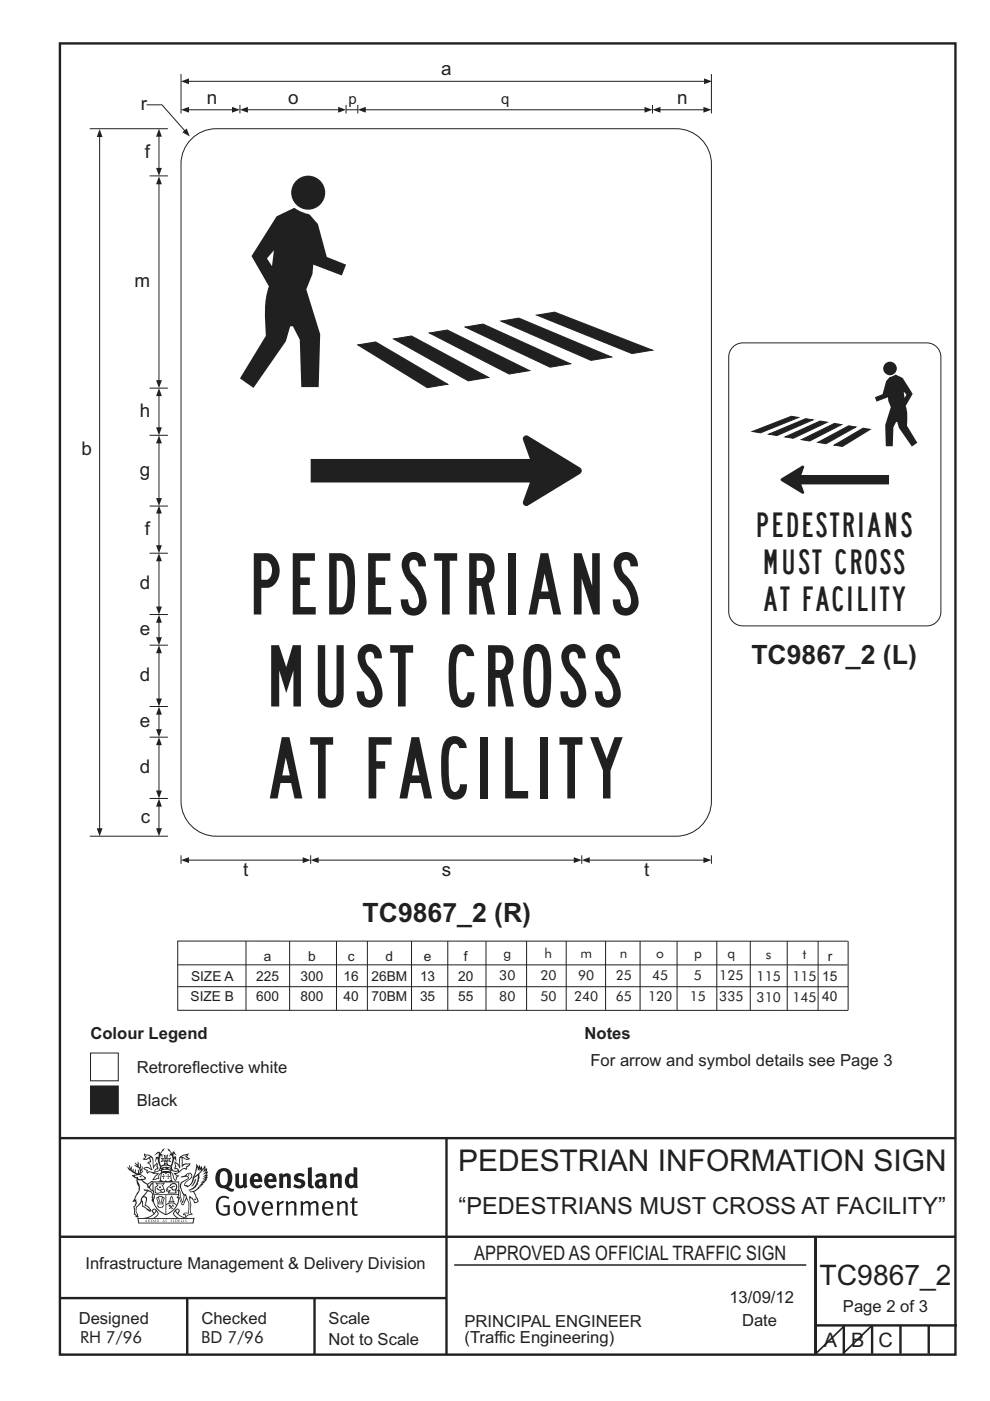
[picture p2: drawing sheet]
<svg xmlns="http://www.w3.org/2000/svg" width="210mm" height="297mm" viewBox="0 0 210 297" stroke-linecap="round" stroke-linejoin="round" font-family="sans-serif">
<g fill="none" stroke="#231f20" stroke-width=".51">
<path d="M12.7 9.2h190v278h-190zM12.7 241.3h189.9M94.7 241.4v45.8M12.7 262.2h190.1M12.7 275.2h82M39.7 275.2v12M66.7 275.2v12M173 262.2v24.8M173 281h30M179 281v6M185 281v6M191 281v6"/>
<path d="M197 281v6"/>
</g>
<path d="M96.4 268.2h74.6" fill="none" stroke="#231f20" stroke-width=".21"/>
<g fill="#231f20">
<path d="M47 248.5a2.55 2.55 0 0 0 0 2.7l.3 .1a.81 .81 0 0 0 1-.9v-.6a1.04 1.04 0 0 0-1.1-1.5zM46.3 248.1a1.82 1.82 0 0 1 2.1-.2 1.82 1.82 0 0 1 .9 1.9 2.29 2.29 0 0 1-.8 1.9l.7 .3h.5l-.2 .6a2.87 2.87 0 0 1-2-.7 2.12 2.12 0 0 1-1.7-3.1z" fill-rule="evenodd"/>
<path d="M49.9 248.9l.8-.2v2a.46 .46 0 0 0 .2 .6 .46 .46 0 0 0 .7-.2v-2.2l.7-.2v2.4l.2 .5-.6 .4-.2-.3a1.02 1.02 0 0 1-1.2 .2 1.02 1.02 0 0 1-.6-1.1z" fill-rule="evenodd"/>
<path d="M54 249.5l-.1 .5h.9a.49 .49 0 0 0-.2-.6 .49 .49 0 0 0-.6 .1zM53.4 249.2a1.34 1.34 0 0 1 1.6-.3 1.34 1.34 0 0 1 .6 1.5v.2h-1.7a.77 .77 0 0 0 .5 .8 .77 .77 0 0 0 .9-.3l.3 .4a1.59 1.59 0 0 1-2.1 .2 1.59 1.59 0 0 1-.4-2z" fill-rule="evenodd"/>
<path d="M57 249.5l-.1 .5h.9a.49 .49 0 0 0-.2-.6 .49 .49 0 0 0-.6 .1zM56.4 249.2a1.34 1.34 0 0 1 1.6-.3 1.34 1.34 0 0 1 .7 1.5v.2h-1.8a.77 .77 0 0 0 .5 .8 .77 .77 0 0 0 .9-.3l.3 .4a1.59 1.59 0 0 1-2 .2 1.59 1.59 0 0 1-.5-2z" fill-rule="evenodd"/>
<path d="M59.1 248.9l.8-.2 .1 .4a.95 .95 0 0 1 1-.3 .95 .95 0 0 1 .7 .8v2.3h-.8v-2.3a.46 .46 0 0 0-.8 .1v2.2h-.9z" fill-rule="evenodd"/>
<path d="M62.5 249.1a1.75 1.75 0 0 1 2.1-.1l-.2 .5-.6-.2a.43 .43 0 0 0-.6 .3l.4 .3a1.04 1.04 0 0 1 1.2 1.2 1.04 1.04 0 0 1-1.4 .9l-1.2-.4 .3-.6 1 .4 .4-.4a.88 .88 0 0 0-1-.5l-.4-.2-.1-.4z" fill-rule="evenodd"/>
<path d="M65.3 247.6l.8-.2 .1 3.8 .2 .2 .2 .5a.88 .88 0 0 1-1-.1 .88 .88 0 0 1-.3-1z" fill-rule="evenodd"/>
<path d="M67.8 250.6a.43 .43 0 0 0-.1 .7 .43 .43 0 0 0 .7-.1v-.7zM66.8 249.2a1.7 1.7 0 0 1 2.4 .1v1.8l.3 .4-.4 .5-.5-.3a1.03 1.03 0 0 1-1.7-.2 1.03 1.03 0 0 1 .8-1.5h.7v-.4a.8 .8 0 0 0-1.2 .1z" fill-rule="evenodd"/>
<path d="M69.9 248.9l.8-.2 .1 .4a.95 .95 0 0 1 1-.3 .95 .95 0 0 1 .7 .8v2.3h-.8v-2.3a.46 .46 0 0 0-.8 .1v2.2h-.8z" fill-rule="evenodd"/>
<path d="M74.3 249.5a1.48 1.48 0 0 0 0 1.7l.4 .1 .3-.2v-1.5l-.3-.2zM75 247.4l.8 .2 .1 4.3h-.7l-.1-.2a1.26 1.26 0 0 1-1.4 0 1.26 1.26 0 0 1-.6-1.3 1.29 1.29 0 0 1 .5-1.3 1.29 1.29 0 0 1 1.4-.2z" fill-rule="evenodd"/>
<path d="M46.4 253.9a1.72 1.72 0 0 1 2.2 0l-.2 .3a1.24 1.24 0 0 0-1.4-.1 1.24 1.24 0 0 0-.7 1.3 1.49 1.49 0 0 0 1.3 2l.7-.2v-1.3h-.9l-.1-.4h1.4v2a1.93 1.93 0 0 1-2.2-.1 1.93 1.93 0 0 1-.7-2.2l.2-.7z" fill-rule="evenodd"/>
<path d="M50.3 255.2a1.65 1.65 0 0 0 .3 2.2 .99 .99 0 0 0 1-1.5 .78 .78 0 0 0-.4-.8 .78 .78 0 0 0-.9 .1zM50 254.9a1.33 1.33 0 0 1 1.6-.1 1.33 1.33 0 0 1 .5 1.5 1.31 1.31 0 0 1-1.3 1.5 1.31 1.31 0 0 1-1.3-1.6l.1-.5z" fill-rule="evenodd"/>
<path d="M52.5 254.7l.4-.1 .9 2.6 .8-2.5h.5l-1.1 3h-.5z" fill-rule="evenodd"/>
<path d="M56.2 255.2l-.2 .7h1.4a.7 .7 0 0 0-.3-.8 .7 .7 0 0 0-.9 .1zM55.9 255a1.22 1.22 0 0 1 1.5-.2 1.22 1.22 0 0 1 .5 1.5h-1.9a.93 .93 0 0 0 .5 1 .93 .93 0 0 0 1.2-.2l.1 .3a1.43 1.43 0 0 1-1.7 .1 1.43 1.43 0 0 1-.6-1.7z" fill-rule="evenodd"/>
<path d="M58.7 254.8l.4-.2 .1 .5 .4-.3 .6-.2-.2 .6a.66 .66 0 0 0-.8 .6v1.9h-.4z" fill-rule="evenodd"/>
<path d="M60.6 254.8l.4-.2 .1 .5a.94 .94 0 0 1 1-.4 .94 .94 0 0 1 .8 .7v2.3h-.5l-.1-2.5a.81 .81 0 0 0-1.2 .3v2.2h-.4z" fill-rule="evenodd"/>
<path d="M63.7 254.7l.5-.1 .1 .5 .4-.3a.78 .78 0 0 1 1.1 .3 .9 .9 0 0 1 1-.5 .9 .9 0 0 1 .7 .8v2.3h-.4l-.1-2.5a.67 .67 0 0 0-1.1 .3v2.2h-.5v-2.4l-.4-.2-.7 .4v2.2h-.5z" fill-rule="evenodd"/>
<path d="M69 255.2l-.2 .7h1.4a.7 .7 0 0 0-.3-.8 .7 .7 0 0 0-.9 .1zM68.7 255a1.22 1.22 0 0 1 1.5-.2 1.22 1.22 0 0 1 .5 1.5h-1.9a.93 .93 0 0 0 .5 1 .93 .93 0 0 0 1.2-.2l.1 .3a1.44 1.44 0 0 1-1.7 .1 1.44 1.44 0 0 1-.6-1.7z" fill-rule="evenodd"/>
<path d="M71.4 254.8l.5-.2 .1 .5a.94 .94 0 0 1 1-.4 .94 .94 0 0 1 .7 .7v2.3h-.4l-.1-2.5a.81 .81 0 0 0-1.2 .3v2.2h-.5z" fill-rule="evenodd"/>
<path d="M74.7 254l.5-.2v.9h.7l-.1 .4h-.7l.1 2.2 .1 .1h.5l.1 .3a.75 .75 0 0 1-1.2-.6v-2h-.4v-.4h.4z" fill-rule="evenodd"/>
<path d="M30.8 244.9l1.1 .3-.9 .5h-.4l.5-.5zM31.8 245.5l.2-.1a2.44 2.44 0 0 1 .4 2l.1 .4 .7-1-.1 .6 .3 .3a.57 .57 0 0 0-.6 .8l-1-.2-.5 .2 .1-.5-.7-.2 .6-.2 1 .5 .1-.1-.6-1.3-.2-.1 .5-.1zM30.7 244.5l-.2 .4 .3 .4-.6 .4a1.04 1.04 0 0 0 1.4-.1l.2 .7h-.4l-.2 .4a.94 .94 0 0 1 .9 1.1l-.2-.1a1.16 1.16 0 0 0-1.5-.1l.3 .4 .4 .2 .1 .5 .2 .2v-.2a.94 .94 0 0 1 1.1 .2h.9l-1.2 1.2a1.13 1.13 0 0 0 1.2-.2l.4-.1-.1-.4 .5-.7a.83 .83 0 0 0-.6 1.1l-.3-.1-.7 .3 1.1-1.4-.5 .2-.5-.1 1.3-.5-.2-.2-.8 .4v-.3l.2-.2 .3 .1 .1-.3-.2-.4v-.6l-.2-.3-.6 .9v-.7a1.42 1.42 0 0 0-1.7-1.8z" fill-rule="evenodd"/>
<path d="M38.5 245.3l.5-.3 .7-.1-.6 .3 .8 .5h-.3zM38.3 245.5h.2l.1 2a1.69 1.69 0 0 1 1.5-.7l-.7 .5 .1 .5a1.1 1.1 0 0 0-1.5 .6l-.1-.5-.2-.2h-.5l.2-.4-.2-.7a1.42 1.42 0 0 1 .8 1.1l.2-.1zM37.1 246.2l.1 1-.2 .3v.5l.6-.1 .1 .2a.96 .96 0 0 1-1.1-.1l-.1 .1a1.06 1.06 0 0 0 1.3 .2v.1a.72 .72 0 0 1-1 .2l.3 .5 .6 .3-.4 .1-.1 .7-.3-.4-.3-1.1-.4-.4 .4 .9a1.54 1.54 0 0 0 .6 1.2l.2-.3a.58 .58 0 0 1 .5-.7l.1-.2h-.3l-.4-.3 .9-.5a.93 .93 0 0 1 1.1-.5l.1 .2 .2-.1 .1-.5a.99 .99 0 0 0 .7-.9l-1.3 .1-.4 .3v-1.5l.9 .4 .8-.3h-.3l-.5-.4 .4-.7-.7 .2a1.46 1.46 0 0 0-1.3 2.1v.4l-.2-.4z" fill-rule="evenodd"/>
<path d="M35.6 248.9l.2 .1-.1 .4h.3l-.3 .1v.5l-.1-.6h-.3l.3-.1z" fill-rule="evenodd"/>
<path d="M34.6 248.9l.2 .1-.1 .3 .4 .1h-.4v.6l-.1-.5-.3-.1h.3z" fill-rule="evenodd"/>
<path d="M34.3 248.8a.57 .57 0 0 1 .9 .2 .57 .57 0 0 1 .9-.2l.2 1.4-.2 .1a.57 .57 0 0 1-.9-.1 .69 .69 0 0 1-1.1 0zM34.2 248.1l-.3 2.1-.2 .4h2.9l-.1-.4-.3-2.1h-.2v.3l-.8-.1-.9 .1 .1-.3z" fill-rule="evenodd"/>
<path d="M34.2 252.4a.3 .3 0 0 0 .6 0 .3 .3 0 0 0-.6 0zM33.3 251l.3 .3-.3 .3a.79 .79 0 0 0 0 1.3l.8-.2-.1-.3a.55 .55 0 0 1-.7-.6h.1l.1 .3 .4 .1 .8-.2-.4-.7 .4-.3-.7 .1zM33 250.7l1.1 .2 .9-.2-.4 .7 .4 1.1a.56 .56 0 0 1-.8 .3l-.2 .1a.73 .73 0 0 1-.9 .1 .73 .73 0 0 1-.3-.9v-.4l.5-.4z" fill-rule="evenodd"/>
<path d="M35.6 251.9l.7-.5a.58 .58 0 0 1 1-.1 .58 .58 0 0 1-.5 .9l-.2-.3a.43 .43 0 0 1 .6-.3v-.1a.57 .57 0 0 0-.8 .2l-.2-.1-.3 .2 .4 .1a.55 .55 0 0 0 .9 .5v.5h-1.3l.3-.4-.1-.2-.6 .1 .2-.2-.2-.1zM35.4 251.8l-.1 .2a.39 .39 0 0 0 .2 .7l.3-.1-.2 .5h1.9l-.1-.8a.86 .86 0 0 0-.1-1.4 .86 .86 0 0 0-1.3 .4z" fill-rule="evenodd"/>
<path d="M36 254.8h.8v.2h-.8zM36.4 253.8l.2 .8h-.4zM36.4 253.5l-.3 .5-.1 .6h-.2v.4l-.7 .4 .1 .2a1.48 1.48 0 0 1 2.2 .1l.2-.1-.6-.5v-.5h-.2l-.1-.6z" fill-rule="evenodd"/>
<path d="M35.8 255.4l.3 .1 .2 .3 .3-.2-.2-.2a.38 .38 0 0 1 .4 .5l-.1-.2-.3 .3 .3 .2-.3 .2-.1-.3-.4 .3-.1-.2 .4-.3-.2-.1-.1 .1z" fill-rule="evenodd"/>
<path d="M34.5 254h.2v.2l-.3 .6h-.1zM33.6 255.3h.9v.2a.55 .55 0 0 1-.8 .4v-.2h-.2zM33.4 254h.2l.2 .8h-.2zM33.6 255h.8l.1 .1-.8 .1zM33.8 253.7h.5l-.2 1.1h-.2zM33.3 253.8l-.1 .3 .3 1.2a.48 .48 0 0 0-.1 .5 .48 .48 0 0 0 .4 .3l.6-.1a.49 .49 0 0 0 .2-.7l.3-1.2-.1-.3a1.42 1.42 0 0 0-1.5 0z" fill-rule="evenodd"/>
<path d="M33.6 251.6h.5l.1 .3h-.4z" fill-rule="evenodd"/>
<path d="M41.3 250.1l.3-.2-.2 .9-.6 .7h-.2l.5-.7z" fill-rule="evenodd"/>
<path d="M39.7 249l.3-.2 .5 .2a.88 .88 0 0 1-.6 1.1 1.22 1.22 0 0 0-.8 1.3l.5 .2a.72 .72 0 0 0 .9-.4l.5-.8 .2-.6 .8-.6v.3a2.85 2.85 0 0 1-2 2.8l.1 .1a2.13 2.13 0 0 0 1.9-1.5l-.1-.2a2.01 2.01 0 0 0 .3-1.8l1.2-1.3-.4 1 .7-.5-.7 1 .8-.4-.8 .8 .7-.1-.9 .5 .8-.1-.8 .4h.7l-.8 .3 .3 .2h-.4l.2 .4-.4-.1 .2 .3h-.4l.1 .3h-.1a2.16 2.16 0 0 1-2 1l.1 .2h.4a.76 .76 0 0 1 .7 .7l.5 1.2-.6 .2a1.45 1.45 0 0 0-1.2-1.3l.3 1.8-.1 1.9 .4 .2a1.07 1.07 0 0 0-1.2 .4v-.3l-.5-.2a.87 .87 0 0 1 1-.1l.1-.7a4.4 4.4 0 0 0-.6-3.1l-.1-.3h-.2a2.16 2.16 0 0 1-.7-2.2l.3-.3 1.2-.8a.55 .55 0 0 0-.4-.7zM37.8 252.4a.76 .76 0 0 1 .3 1.1l.6 1.6 .4-1.7 .2 .1a.61 .61 0 0 1-.1 .9l-.3 .9h-.2l-.7-1.6-.3 .1a1.18 1.18 0 0 0 .1-1.4zM41.8 247.5l.2 .8 .3-.6v.6l.3-.5a1.9 1.9 0 0 1-1.1 1.4l-.3 .3zM38.2 249.6l1.4-.1 .2 .1v.3l-.5 .3a1.26 1.26 0 0 0-1 1.9l.2 .7a1.84 1.84 0 0 1 .2 2l-.4-1.3a.96 .96 0 0 0-.4-1.3l-.4 .3a.78 .78 0 0 1-.1 1.3l.2 .2h.4l.4 1.1a.38 .38 0 0 0 .2 .4 .38 .38 0 0 0 .4-.1l.6-1.2a2.94 2.94 0 0 1 .3 2.5v.5l-.8-.1-.3 .4v.2l.4-.1 .1 .4 .2 .1a1.02 1.02 0 0 1 1.3-.5l-.1-.4-.3-.1 .2-1.7-.3-1.4 .1 .1a1.14 1.14 0 0 1 .7 .9 .63 .63 0 0 0 .9-.2 .63 .63 0 0 0-.2-.8l-.6-1.3 .9-.6 .2-.3 .2-.1v-.2h.3l-.1-.3h.4l-.1-.3 .5-.1-.2-.2 .5-.4 .1-.2-.3 .1 .5-.6-.3 .1 .3-.6-.4 .1 .4-.5v-.3l-.3 .2 .1-.6v-.3l-.4 .3-.1-.8-.5 .8-.2-.7-.2 .5-.3-.8-.1 .6-.5-.8-.1 1.4-.7 1.9a1.81 1.81 0 0 1-.9 1.4l-.6-.2a1.75 1.75 0 0 1 1.1-1.2 .75 .75 0 0 0 .1-1.3 .75 .75 0 0 0-1.2 .5z" fill-rule="evenodd"/>
<path d="M41.2 254.2l.3-.1 .1 .3h-.4z" fill-rule="evenodd"/>
<path d="M29.4 258.4h11.6l-.2 .8h-11.3zM31.3 258.2l.5-.1a2.48 2.48 0 0 0 1.4-1.3l.2 .6-.5 .5-.4 .3zM32.5 256.6l.3-.2 .2 .2-.3 .6zM37.2 256.8a2.65 2.65 0 0 0 1.8 1.4h-1.1l-.5-.3-.5-.5zM37.4 256.6l.2-.2 .3 .2-.3 .6zM29.2 258.2l.1 1.2h11.7l.3-1.1-.2-.1a4.1 4.1 0 0 1-3.3-.9l.3-.4-.1-.5a1.06 1.06 0 0 0-1.3 .9l.2 .4 .6 .5h-4.7l.3-.1a.84 .84 0 0 0 .6-.7 .84 .84 0 0 0-.5-.9l-.3-.2-.5 .1-.1 .5 .3 .4a4.2 4.2 0 0 1-3.4 .9z" fill-rule="evenodd"/>
<path d="M31 258.7l.1 .2h-.2zM31 258.6l-.3 .5 .4-.1 .2 .1z" fill-rule="evenodd"/>
<path d="M31.3 258.6h.2v.4a.25 .25 0 0 0 .3-.1 .25 .25 0 0 0-.1-.3h.1a.29 .29 0 0 1 0 .4 .29 .29 0 0 1-.4 0 .29 .29 0 0 1 0-.4z" fill-rule="evenodd"/>
<path d="M32.2 258.6a.22 .22 0 0 1 .3 .2 .22 .22 0 0 1-.3 .2zM32 258.6v.5a.33 .33 0 0 0 .5-.1 .33 .33 0 0 0 0-.4 .33 .33 0 0 0-.5 0z" fill-rule="evenodd"/>
<path d="M32.9 258.7l.1 .2h-.2zM32.9 258.6l-.2 .5 .3-.1 .2 .1z" fill-rule="evenodd"/>
<path d="M33.3 258.6h.2v.2l.3-.2-.2 .2 .2 .3-.3-.2-.1 .2h-.1l.2-.3z" fill-rule="evenodd"/>
<path d="M34.7 258.7l.1 .2h-.2zM34.7 258.6l-.3 .5 .4-.1 .2 .1z" fill-rule="evenodd"/>
<path d="M35 258.6h.4h-.1v.5h-.2l.1-.5z" fill-rule="evenodd"/>
<path d="M36.2 258.6h.3h-.2v.2h.2h-.2l.1 .3h-.2z" fill-rule="evenodd"/>
<path d="M36.7 258.6h.2v.5h-.2z" fill-rule="evenodd"/>
<path d="M37.3 258.6a.22 .22 0 0 1 .3 .2 .22 .22 0 0 1-.3 .2zM37.1 258.6v.5a.33 .33 0 0 0 .5-.1 .33 .33 0 0 0 0-.4 .33 .33 0 0 0-.5 0z" fill-rule="evenodd"/>
<path d="M37.8 258.6h.3h-.1v.2h.1h-.1v.2l.1 .1h-.3z" fill-rule="evenodd"/>
<path d="M38.3 258.6h.3l-.1 .4 .2 .1h-.4z" fill-rule="evenodd"/>
<path d="M38.9 258.6h.2v.5h-.2z" fill-rule="evenodd"/>
<path d="M39.3 258.6h.2l-.2 .1 .2 .2-.1 .2h-.1v-.2l.2 .1z" fill-rule="evenodd"/>
<path d="M34.2 247.4a1.51 1.51 0 0 1 2 .2 2.67 2.67 0 0 0-2.1 0zM35.7 247.6l.4 .2 .1 .2-.4-.1zM34.6 247.7l.4-.1 .2 .2h-.4zM34 247.9l.3 .1-.3 .1zM34.9 246.9l.3-.2 .2 .2zM34.9 245.7h.2v.4h-.2zM35 245.1l.2 .2 .2-.2-.1 .4h-.2zM35.1 246.3h.2l.1 .4-.2-.2-.2 .2zM35.3 245.7h.2v.4h-.2zM34.4 245.7l.3 .1v.2l-.3 .1 .2-.2zM35.7 245.8l.3-.1-.2 .2 .2 .2-.4-.1zM32.7 244.9l1-.5-.1 1-.2-.1-.4 .1-.2 1.1 .5-1 .2 .9a1.84 1.84 0 0 1 .3 1.7l.4 .1a2.48 2.48 0 0 1 2.2 .1l.2-.3-.2-.7 .7-1.7 .4 .6-.2-1-.2-.1-.2 .3v-.9l.6 .4-.6-.7h-.3l-.1 .4-.5-.8-.5-.3 .2 .4 .5 .6-.4 .7 .4-.3a2.06 2.06 0 0 1 0 2.2l-.6-.2-.1-.6 .1-.1 .8 .2-.4-.5 .4-.5-.7 .2-.2-.2 .2-.7-.5 .4-.5-.4 .2 .7-.2 .2-.7-.2 .4 .5-.4 .5 .7-.2 .2 .1-.2 .6-.5 .2a2.02 2.02 0 0 1 0-2.2l.3 .5-.1-.6-.3-.1 .8-1.2-.5 .3-.4 .7-.2-.3a.8 .8 0 0 0-.8 .5z" fill-rule="evenodd"/>
<path d="M29.2 250.1l.3 .2a.61 .61 0 0 1 .8 .3l.3 .2a.8 .8 0 0 1 .6 1l.4 .1 .5 .6a1 1 0 0 1 .5 1l-.1 .7v-.5h-.1a.96 .96 0 0 0-.8-1.3l-.3-.2h-.6l-.1-.1-.2 .1 .2 .3h.5l-1.1 1.4-.2 .9-.4 .6a1.33 1.33 0 0 0-.5 1.8l.2 .5a1.26 1.26 0 0 1-.5-1.4l-.1-.4a1.56 1.56 0 0 0 .4-1.7l-.3 .2 .2-.5a3.2 3.2 0 0 0 .7-3zM30.4 253.9h.4a2.06 2.06 0 0 1-.1 1.6l.7 .5 .4 .5-.6-.2-.8-.6-.1-.9a.51 .51 0 0 1 .1-.9zM28.6 249.3a1.52 1.52 0 0 1 2.1 .6l-1.1 .1-.2-.1-.2-.4-.4 .1zM27.5 247v.8l-.3-.4-.2 .1a3.1 3.1 0 0 0 2 1.5l-1 .1 .5 .6 .5 .1v1.1a1.84 1.84 0 0 1-.2 2.5l-.4 .9-.4 .4 .3 .1 .4-.1 .1 .4-.2 .5-.3 .2 .1 1.8 .2-.1 .2 .6h.2l.4-.1-.1-.5a1.3 1.3 0 0 1-.1-1.6l.8-1.1 .2 1.1 .6 .2 .4 .6 .2-.2 .2 .4 .5-.1a1.85 1.85 0 0 0-1.2-1.3l.1-.3a1.39 1.39 0 0 0 0-1.5h-.5l.5-.6a.66 .66 0 0 1 .9-.4 .66 .66 0 0 1 .3 .9l-.1 .4h.2v.1l-.2 .3 .2 .5 .2-.3a2.24 2.24 0 0 0 .1-2.2 .73 .73 0 0 1-.7-.6 .73 .73 0 0 1 .5-.8l.1-.2a.94 .94 0 0 0-.9 .8 .48 .48 0 0 1-.1-.5 .48 .48 0 0 1 .5-.3l.5-.3a.51 .51 0 0 0-.8 .2l-.5 .3-1-.8 .6-.1 .1-.5-1.1-.7 .5-.4v-.4l-.5 .5 .1-.2a.69 .69 0 0 0 .2-1.1v.5l-.3 .2 .1-1.1-.3-.2 .1 .6-.1 .2-.4-1.2v.6l-.7-.3 .6 .6-.6-.2 .2 .3a1 1 0 0 1 .8 1.5l-.2-.8v.8l-.5-.2-.1-.7-.2 .6-.2-.1v-.6l-.2 .4-.2-.2 .1-.7-.2 .5z" fill-rule="evenodd"/>
<path d="M29.5 249.5l.3-.2 .3 .3z" fill-rule="evenodd"/>
<path d="M32.4 250.5h5.6v2l-.2-.1v-1.7h-5.2v2.5h5.2v-.8l.1 .2-.1 1.1v-.3h-2.5v4a4.1 4.1 0 0 0 2.6-3.6l.1-.1a4 4 0 0 1-2.8 3.9 4.2 4.2 0 0 1-2.8-4.7l.1 1.3 .1-.1a3.8 3.8 0 0 0 2.5 3.3v-4h-2.5l-.2-.9z" fill-rule="evenodd"/>
<circle cx="40" cy="249.1" r=".17"/>
</g>
<path d="M179 281.2l-6.2 6M185 281l-6.2 6" fill="none" stroke="#231f20" stroke-width=".35"/>
<path d="M19.2 230.3h5.9v5.8h-5.9z" fill-rule="evenodd" fill="#231f20" stroke="#231f20" stroke-width=".21"/>
<g fill="#fff" stroke="#231f20" stroke-width=".21">
<path d="M19.2 223.3h5.9v5.9h-5.9z" fill-rule="evenodd"/>
<path d="M41 29.1a7.4 7.4 0 0 1 4.8-1.8h97.6a7.5 7.5 0 0 1 7.5 7.4v135.1a7.5 7.5 0 0 1-7.5 7.5h-97.6a7.5 7.5 0 0 1-7.4-7.5v-135.1a7.4 7.4 0 0 1 2.6-5.6z" fill-rule="evenodd"/>
</g>
<path d="M65.9 97.3h46.5l-1.4-3.9a.75 .75 0 0 1 .2-.9 .75 .75 0 0 1 .9 0l10.9 6.6a.79 .79 0 0 1 0 1.4l-10.9 6.6a.75 .75 0 0 1-.9 0 .75 .75 0 0 1-.2-.9l1.4-3.9h-46.5z" fill-rule="evenodd" fill="#231f20"/>
<path d="M31.1 22.2h3.3l4.8 5.6" fill="none" stroke="#231f20" stroke-width=".21"/>
<g fill="#231f20">
<path d="M38.7 28.1l.9-.9 .7 1.7z"/>
<path d="M61.8 40.9a3.6 3.6 0 0 0 7.2 0 3.6 3.6 0 0 0-7.2 0zM58.7 45.9l3.7-1.8 1.6 .9 1.6 .4 1.8 2.1 1.9 7 4.1 1.6-.9 2.3-6.1-2.3-.1 2-1.3 3.3 2.9 9.5-.3 11.2h-3.7l-.3-10.1-1.5-2.9-.6 .1-.9 3.1-6.8 9.9-2.9-2 5.5-9a26.4 26.4 0 0 1 .6-10.5l-3.6-6.4zM58.1 53.1l-.4 3.3-1.1-1.6z" fill-rule="evenodd"/>
</g>
<path d="M104.3 63.2a2.92 2.92 0 0 1 3.4-.8 2.92 2.92 0 0 1 1.7 3.1 2.93 2.93 0 0 1-3.4 2 2.93 2.93 0 0 1-2.3-3.2z" fill-rule="evenodd" fill="#fff"/>
<g fill="#231f20" stroke="#231f20" stroke-width=".21">
<path d="M75.9 73.1l3.8-.6 15.3 9-4.4 .7z" fill-rule="evenodd"/>
<path d="M83.5 71.9l3.8-.7 16.3 8.8-4.3 .7z" fill-rule="evenodd"/>
<path d="M91.1 70.6l3.8-.6 17.4 8.6-4.3 .7z" fill-rule="evenodd"/>
<path d="M98.7 69.3l3.8-.6 18.5 8.4-4.3 .8z" fill-rule="evenodd"/>
<path d="M106.3 68.1l3.8-.7 19.6 8.3-4.3 .7z" fill-rule="evenodd"/>
<path d="M113.8 66.8l3.9-.6 20.7 8-4.4 .8z" fill-rule="evenodd"/>
</g>
<path d="M21.1 28.9v146.8" fill="none" stroke="#231f20" stroke-width=".21"/>
<g fill="#231f20">
<path d="M21.1 27.4l.6 1.7h-1.2z"/>
<path d="M20.5 175.6h1.2l-.6 1.7z"/>
</g>
<path d="M38.4 15.7v8.3M39.9 17.2h109.6M150.9 15.7v8.3M50.9 22.3v1.7M138.4 22.3v1.7" fill="none" stroke="#231f20" stroke-width=".21"/>
<g fill="#231f20">
<path d="M149.3 16.6l1.7 .6-1.7 .7z"/>
<path d="M38.4 17.2l1.7-.6v1.3z"/>
</g>
<path d="M39.9 23.3h9.4" fill="none" stroke="#231f20" stroke-width=".21"/>
<g fill="#231f20">
<path d="M49.2 22.7l1.7 .6-1.7 .6z"/>
<path d="M38.4 23.3l1.7-.6v1.2z"/>
</g>
<path d="M139.9 23.3h9.4" fill="none" stroke="#231f20" stroke-width=".21"/>
<g fill="#231f20">
<path d="M149.2 22.7l1.7 .6-1.7 .6z"/>
<path d="M138.4 23.3l1.7-.6v1.2z"/>
</g>
<path d="M77.4 23.3h59.4" fill="none" stroke="#231f20" stroke-width=".21"/>
<g fill="#231f20">
<path d="M136.7 22.7l1.7 .6-1.7 .6z"/>
<path d="M75.9 23.3l1.7-.6v1.2z"/>
</g>
<g fill="none" stroke="#231f20" stroke-width=".21">
<path d="M19 27.3h16.6M31.7 37.3h3.9M31.7 82.3h3.9M31.7 92.3h3.9M31.7 117.3h3.9M31.7 107.3h3.9M31.7 136.8h3.9M31.7 130.3h3.9M31.7 156.3h3.9M31.7 149.8h3.9M19 177.3h16.6M31.7 169.3h3.9"/>
<path d="M33.7 170.9v4.8"/>
</g>
<g fill="#231f20">
<path d="M33.7 169.3l.6 1.7h-1.2z"/>
<path d="M33.1 175.6h1.2l-.6 1.7z"/>
</g>
<path d="M33.7 157.8v9.9" fill="none" stroke="#231f20" stroke-width=".21"/>
<g fill="#231f20">
<path d="M33.7 156.3l.6 1.7h-1.2z"/>
<path d="M33.1 167.6h1.2l-.6 1.7z"/>
</g>
<path d="M33.7 138.3v9.9" fill="none" stroke="#231f20" stroke-width=".21"/>
<g fill="#231f20">
<path d="M33.7 136.8l.6 1.7h-1.2z"/>
<path d="M33.1 148.1h1.2l-.6 1.7z"/>
</g>
<path d="M33.7 118.8v9.9" fill="none" stroke="#231f20" stroke-width=".21"/>
<g fill="#231f20">
<path d="M33.7 117.3l.6 1.7h-1.2z"/>
<path d="M33.1 128.6h1.2l-.6 1.7z"/>
</g>
<path d="M33.7 151.4v3.3" fill="none" stroke="#231f20" stroke-width=".21"/>
<g fill="#231f20">
<path d="M33.7 149.8l.6 1.7h-1.2z"/>
<path d="M33.1 154.6h1.2l-.6 1.7z"/>
</g>
<path d="M33.7 131.9v3.3" fill="none" stroke="#231f20" stroke-width=".21"/>
<g fill="#231f20">
<path d="M33.7 130.3l.6 1.7h-1.2z"/>
<path d="M33.1 135.1h1.2l-.6 1.7z"/>
</g>
<path d="M33.7 108.7v7" fill="none" stroke="#231f20" stroke-width=".21"/>
<g fill="#231f20">
<path d="M33.7 107.2l.6 1.7h-1.2z"/>
<path d="M33.1 115.6h1.2l-.6 1.7z"/>
</g>
<path d="M33.7 93.9v11.8" fill="none" stroke="#231f20" stroke-width=".21"/>
<g fill="#231f20">
<path d="M33.7 92.3l.6 1.7h-1.2z"/>
<path d="M33.1 105.6h1.2l-.6 1.7z"/>
</g>
<path d="M33.7 38.9v41.8" fill="none" stroke="#231f20" stroke-width=".21"/>
<g fill="#231f20">
<path d="M33.7 37.4l.6 1.7h-1.2z"/>
<path d="M33.1 80.6h1.2l-.6 1.7z"/>
</g>
<path d="M33.7 28.8v6.9" fill="none" stroke="#231f20" stroke-width=".21"/>
<g fill="#231f20">
<path d="M33.7 27.3l.6 1.7h-1.2z"/>
<path d="M33.1 35.6h1.2l-.6 1.7z"/>
</g>
<path d="M33.7 83.8v6.9" fill="none" stroke="#231f20" stroke-width=".21"/>
<g fill="#231f20">
<path d="M33.7 82.3l.6 1.7h-1.2z"/>
<path d="M33.1 90.6h1.2l-.6 1.7z"/>
</g>
<path d="M52.4 23.3h19.5M73.4 22.3v1.7M75.9 22.3v1.7" fill="none" stroke="#231f20" stroke-width=".21"/>
<g fill="#231f20">
<path d="M50.9 23.3l1.7-.6v1.2z"/>
<path d="M71.7 22.7l1.7 .6-1.7 .6z"/>
</g>
<path d="M73.4 23.3h2.5M39.9 182.4h24.4M65.9 181.3v1.8" fill="none" stroke="#231f20" stroke-width=".21"/>
<g fill="#231f20">
<path d="M64.2 181.8l1.7 .6-1.7 .6z"/>
<path d="M38.4 182.4l1.7-.6v1.2z"/>
</g>
<path d="M38.4 181.3v1.8M124.9 182.4h24.4" fill="none" stroke="#231f20" stroke-width=".21"/>
<g fill="#231f20">
<path d="M149.2 181.8l1.7 .6-1.7 .6z"/>
<path d="M123.4 182.4l1.7-.6v1.2z"/>
</g>
<path d="M67.4 182.4h54.4M123.4 181.3v1.8M150.9 181.3v1.8" fill="none" stroke="#231f20" stroke-width=".21"/>
<g fill="#231f20">
<path d="M65.9 182.4l1.7-.6v1.2z"/>
<path d="M121.7 181.8l1.7 .6-1.7 .6z"/>
</g>
<path d="M155.7 73.4l1.2-.6 .6-.1h39.1a2.99 2.99 0 0 1 3 3v54a2.99 2.99 0 0 1-3 3h-39.1a2.99 2.99 0 0 1-2.9-3v-54a2.98 2.98 0 0 1 1.1-2.3z" fill-rule="evenodd" fill="#fff" stroke="#231f20" stroke-width=".21"/>
<g fill="#231f20">
<path d="M165.6 101.5l4.7-2.8 .3 .3-.6 1.7h18.6v2h-18.6l.6 1.7-.3 .3-4.6-2.7z" fill-rule="evenodd"/>
<path d="M187.3 78.1a1.45 1.45 0 0 1 2.9 0 1.45 1.45 0 0 1-2.9 0zM188.7 80l-.7 .8-.8 2.8-1.6 .6 .3 .9 2.4-.9 .1 .8 .5 1.3-1.1 3.8 .1 4.5h1.5l.1-4 .6-1.2 .2 .1 .4 1.2 2.7 4 1.2-.8-2.2-3.6v-2.5l-.3-1.7 1.5-2.6-2.1-3.4-1.6-.7zM191.7 83l.1 1.4 .5-.7z" fill-rule="evenodd"/>
</g>
<path d="M171.3 87.1a1.15 1.15 0 0 1 1.8-.2 1.15 1.15 0 0 1 0 1.7 1.15 1.15 0 0 1-1.8-.2 1 1 0 0 1 0-1.3z" fill-rule="evenodd" fill="#fff"/>
<g fill="#231f20" stroke="#231f20" stroke-width=".21">
<path d="M176.9 94.4l6.1-3.6 1.6 .2-5.9 3.7z" fill-rule="evenodd"/>
<path d="M173.5 93.8l6-3.3a2.14 2.14 0 0 1 1.6 0h.4l-6.3 3.6z" fill-rule="evenodd"/>
<path d="M170 93.2l7-3.4 1.5 .2-6.8 3.5z" fill-rule="evenodd"/>
<path d="M166.5 92.6l7.4-3.3 1.6 .2-7.2 3.4z" fill-rule="evenodd"/>
<path d="M163 92.1l7.9-3.3 1.5 .2-7 3.1a2.8 2.8 0 0 1-1.9 0z" fill-rule="evenodd"/>
<path d="M159.6 91.5l7.2-2.8a3.3 3.3 0 0 1 2.6-.2l-7.5 3a2.95 2.95 0 0 1-1.9 .1z" fill-rule="evenodd"/>
</g>
<g fill="none" stroke="#231f20" stroke-width=".21">
<path d="M52.2 199.5v14.7M61.4 199.5v14.7M71.4 199.5v14.7M77.9 199.5v14.7M87.3 199.5v14.7M95 199.5v14.7M103.1 199.5v14.7M111.7 199.5v14.7M120.1 199.5v14.7M128.4 199.5v14.7M135.8 199.5v14.7M143.6 199.5v14.7"/>
<path d="M152 199.5v14.7M159.1 199.5v14.7M167 199.5v14.7M173.5 199.5v14.7M179.8 199.5h-142.1v14.7h142.1M179.9 199.5v14.7M37.7 204.6h142.1M37.8 209.2h142.1"/>
</g>
<g font-size="13" fill="#231f20">
<text x="53.8" y="130.3">PEDESTRIANS</text>
<text x="57.5" y="149.8">MUST CROSS</text>
<text x="57.2" y="169.3">AT FACILITY</text>
</g>
<text font-size="6.3" fill="#231f20" x="97.2" y="248.2">PEDESTRIAN INFORMATION SIGN</text>
<text font-size="6" fill="#231f20" x="173.8" y="272.5">TC9867_2</text>
<g font-size="5.6" fill="#231f20">
<text x="159.4" y="140.8">TC9867_2 (L)</text>
<text x="76.9" y="195.4">TC9867_2 (R)</text>
</g>
<g font-size="5.2" fill="#231f20">
<text x="160.7" y="113.9">PEDESTRIANS</text>
<text x="162.2" y="121.7">MUST CROSS</text>
<text x="162.1" y="129.5">AT FACILITY</text>
</g>
<text font-size="5" fill="#231f20" x="97.3" y="257.5">“PEDESTRIANS MUST CROSS AT FACILITY”</text>
<g font-size="4.2" fill="#231f20">
<text x="100.6" y="267.2">APPROVED AS OFFICIAL TRAFFIC SIGN</text>
<text x="174.7" y="285.6">A</text>
<text x="180.5" y="285.6">B</text>
<text x="186.4" y="285.6">C</text>
</g>
<g font-size="4" fill="#231f20">
<text x="93.5" y="15.9">a</text>
<text x="29.9" y="23.4">r</text>
<text x="43.9" y="22.1">n</text>
<text x="61.1" y="22.1">o</text>
<text x="143.6" y="22.1">n</text>
<text x="30.7" y="33.4">f</text>
<text x="28.5" y="60.9">m</text>
<text x="29.6" y="88.4">h</text>
<text x="17.3" y="96.6">b</text>
<text x="29.6" y="100.9">g</text>
<text x="30.7" y="113.4">f</text>
<text x="29.6" y="124.9">d</text>
<text x="29.6" y="134.7">e</text>
<text x="29.6" y="144.4">d</text>
<text x="29.6" y="154.2">e</text>
<text x="29.6" y="163.9">d</text>
<text x="29.9" y="174.5">c</text>
<text x="51.6" y="185.7">t</text>
<text x="93.7" y="185.7">s</text>
<text x="136.6" y="185.7">t</text>
</g>
<g font-size="3.5" fill="#231f20">
<text x="19.2" y="220.4">Colour Legend</text>
<text x="124" y="220.4">Notes</text>
<text x="29" y="227.5">Retroreflective white</text>
<text x="125.2" y="226.1">For arrow and symbol details see Page 3</text>
<text x="29" y="234.5">Black</text>
<text x="18.1" y="269.1">Infrastructure Management &amp; Delivery Division</text>
<text x="16.7" y="280.7">Designed</text>
<text x="42.7" y="280.7">Checked</text>
<text x="69.7" y="280.7">Scale</text>
<text x="98.5" y="281.4">PRINCIPAL ENGINEER</text>
<text x="154.7" y="276.2">13/09/12</text>
<text x="157.4" y="281.2">Date</text>
<text x="178.8" y="278.1">Page 2 of 3</text>
<text x="17" y="284.8">RH 7/96</text>
<text x="42.7" y="284.8">BD 7/96</text>
<text x="69.7" y="285.2">Not to Scale</text>
<text x="98.5" y="284.8">(Traffic Engineering)</text>
</g>
<g font-size="3.2" fill="#231f20">
<text x="73.9" y="22.1">p</text>
<text x="106.3" y="22.1">q</text>
</g>
<g font-size="2.9" fill="#231f20">
<text x="55.9" y="203.9">a</text>
<text x="65.4" y="203.9">b</text>
<text x="73.8" y="203.9">c</text>
<text x="81.8" y="203.9">d</text>
<text x="89.9" y="203.8">e</text>
<text x="98.4" y="203.9">f</text>
<text x="106.8" y="203.2">g</text>
<text x="115.5" y="203.2">h</text>
<text x="123.1" y="203.2">m</text>
<text x="131.5" y="203.2">n</text>
<text x="139.2" y="203.2">o</text>
<text x="147.2" y="203.2">p</text>
<text x="154.3" y="203.2">q</text>
<text x="162.5" y="203.4">s</text>
<text x="170.3" y="203.4">t</text>
<text x="175.5" y="203.9">r</text>
<text x="40.5" y="208.1">SIZE A</text>
<text x="54.3" y="208.1">225</text>
<text x="63.8" y="208.1">300</text>
<text x="72.9" y="208.1">16</text>
<text x="78.8" y="208.1">26BM</text>
<text x="89.1" y="208.1">13</text>
<text x="97.2" y="208.1">20</text>
<text x="105.9" y="207.7">30</text>
<text x="114.6" y="207.7">20</text>
<text x="122.6" y="207.7">90</text>
<text x="130.6" y="207.7">25</text>
<text x="138.3" y="207.7">45</text>
<text x="147.2" y="207.7">5</text>
<text x="152.6" y="207.7">125</text>
<text x="160.5" y="207.9">115</text>
<text x="168.1" y="207.9">115</text>
<text x="174.4" y="208.1">15</text>
<text x="40.4" y="212.3">SIZE B</text>
<text x="54.3" y="212.3">600</text>
<text x="63.8" y="212.3">800</text>
<text x="72.9" y="212.3">40</text>
<text x="78.8" y="212.3">70BM</text>
<text x="89.1" y="212.3">35</text>
<text x="97.2" y="212.3">55</text>
<text x="105.9" y="212.3">80</text>
<text x="114.6" y="212.3">50</text>
<text x="121.8" y="212.3">240</text>
<text x="130.6" y="212.3">65</text>
<text x="137.5" y="212.3">120</text>
<text x="146.3" y="212.3">15</text>
<text x="152.6" y="212.3">335</text>
<text x="160.5" y="212.5">310</text>
<text x="168.1" y="212.5">145</text>
<text x="174.4" y="212.3">40</text>
</g>
</svg>
